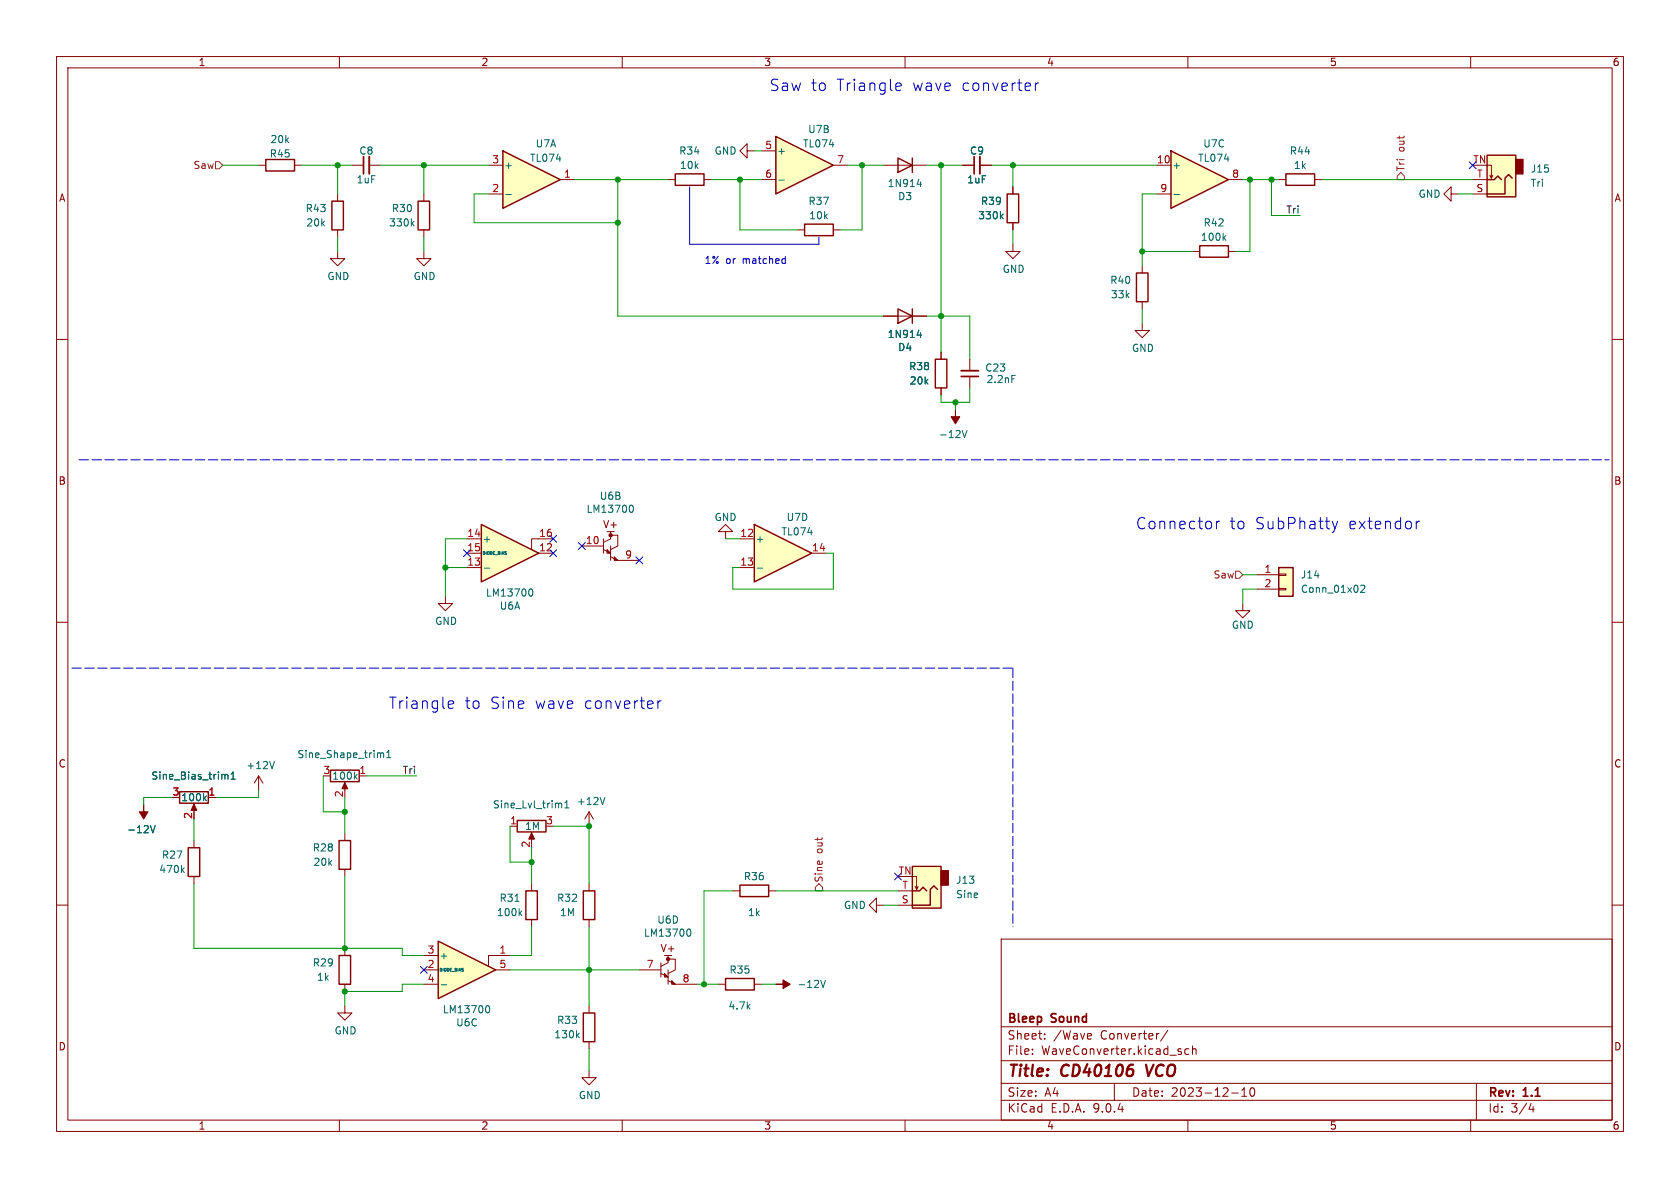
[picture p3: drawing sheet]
<svg xmlns="http://www.w3.org/2000/svg" width="297mm" height="210mm" viewBox="0 0 297 210" stroke-linecap="round" stroke-linejoin="round" font-family="sans-serif">
<g fill="none" stroke="#840000" stroke-width=".18">
<path d="M10 10h277v190h-277zM12 12h273v186h-273zM60 10v2M110 10v2M160 10v2M210 10v2M260 10v2M10 60h2M285 60h2M10 110h2M285 110h2M10 160h2"/>
<path d="M177 166h108v32h-108zM285 160h2M60 198v2M110 198v2M160 198v2M177 194.5h108M177 191.5h108M177 187.5h108M177 181.5h108M182.5 186.3v.1M182.5 185.5v.1M184.7 183.6v.1"/>
<path d="M184.7 182.8v.1M192.7 182.7l.3 .4-.8 .1M192.9 183.6l-.2 .1M197 191.5v3M206.5 182.1l-1.3 2M210 198v2M210.2 185.5l-.5-.1-.2 .3v.4l.1 .2h.6M210.8 185.5l.2-.1 .4 .1 .1 .9M210.8 184.9v1.5M217.7 193.2h1.2M219.5 193.8h.9M219.5 192.7l.5-.4v1.5"/>
<path d="M221.1 192.4l.2-.1a.81 .81 0 0 1 .6 .6 .81 .81 0 0 1-.3 .8l-.1 .1a.81 .81 0 0 1-.4-1.4zM260 198v2M261 191.5v6.5M270.7 195l-.4 1.1h.9M271 195.6v1"/>
</g>
<path d="M202.6 188.2l.4 2" fill="none" stroke="#840000" stroke-width=".4"/>
<path d="M88.9 26.7l10.2 5.1-10.2 5z" fill="#ffffc2"/>
<path d="M47 28.2h5.1v2h-5.1zM58.7 35.6h2v5h-2zM73.9 35.6h2v5h-2zM88.9 26.7l10.2 5.1-10.2 5zM142.2 39.6h5.1v2.1h-5.1zM158.7 27.9l2.6 1.3-2.6 1.3zM161.3 27.9v2.6M158.7 54.6l2.6 1.3-2.6 1.3zM161.3 54.6v2.6M165.4 63.5h2v5.1h-2z" fill="none" stroke="#840000" stroke-width=".25"/>
<g fill="none" stroke="#840000" stroke-width=".18">
<path d="M45.7 29.2h1.3M52.1 29.2h1.2M59.7 34.3v1.3M62.2 29.2h2.1M65.3 29.2h2M74.9 34.3v1.3M86.4 29.2h2.5M86.4 34.3h2.5M99.1 31.8h2.5M156.2 29.2h7.6M59.7 44.5v1.2h1.3l-1.3 1.3-1.3-1.3h1.3M59.7 40.6v1.3"/>
<path d="M74.9 44.5v1.2h1.3l-1.3 1.3-1.2-1.3h1.2M74.9 40.6v1.3M141 40.6h1.2M147.3 40.6h1.3M156.2 55.9h7.6M166.4 62.2v1.3M166.4 68.6v1.3M171.4 63.5v2M171.4 66.5v2.1M102.9 96.5h3.8M106.7 95.3v2.5M106.7 97.2l1.2 .6"/>
<path d="M107.9 94v1.3l-1.2 .6M107.9 94.6h1.3v1.9l-1.3 .7M107.9 96.5v2.6M107.9 98.4l1.3 .7h3.8M128.3 94h1.2l-1.2-1.3-1.3 1.3h1.3v1.3M113 171.5h3.8M116.8 170.2v2.5M116.8 172.1l1.3 .6M118.1 168.9v1.3l-1.3 .6M118.1 169.5h1.3v2l-1.3 .6M118.1 171.5v2.5M118.1 173.4l1.3 .6h3.8"/>
</g>
<path d="M72.8 39.5l.4 .4M73.2 39.1l-.5 .5M89.4 34.4h1M162.1 32.6h.8M162.7 32.1v.9M162.1 59.2h.8M162.7 58.8v.9M170.1 76.1l.4 1.3 .4-1.3M178.9 66.4h.6M111.4 89.4l.1-.1a.68 .68 0 0 1 .5 .6 .68 .68 0 0 1-.5 .7l-.1-.1M121.6 164.3l.1-.1a.68 .68 0 0 1 .4 .7 .68 .68 0 0 1-.4 .6l-.1-.1" fill="none" stroke="#006464" stroke-width=".18"/>
<path d="M64.3 27.7v3M169.9 66.5h3.1" fill="none" stroke="#840000" stroke-width=".3"/>
<path d="M65.3 27.7v3M169.9 65.5h3.1" fill="none" stroke="#840000" stroke-width=".33"/>
<g fill="#840000" stroke="#840000" stroke-width=".25">
<circle cx="118.1" cy="169.5" r=".25"/>
<circle cx="107.9" cy="94.6" r=".25"/>
</g>
<g fill="#840000" stroke="#840000" stroke-width=".18">
<path d="M117.5 172.1l.6 .6h-.6z"/>
<path d="M118.7 173.4l.7 .6h-.7z"/>
<path d="M107.3 97.2l.6 .6h-.6z"/>
<path d="M108.6 98.4l.6 .7h-.6z"/>
<path d="M168.9 72.4v1.3h.8l-.8 1.2-.8-1.2h.8z"/>
</g>
<path d="M133.3 92.7l10.2 5.1-10.2 5.1z" fill="#ffffc2"/>
<path d="M133.3 92.7l10.2 5.1-10.2 5.1zM128.3 173h5v2h-5z" fill="none" stroke="#840000" stroke-width=".25"/>
<path d="M130.8 95.3h2.5M143.5 97.8h2.5M130.8 100.3h2.5M219.7 106.7v1.3h1.3l-1.3 1.2-1.3-1.2h1.3M127 174h1.3M133.3 174h1.3" fill="none" stroke="#840000" stroke-width=".18"/>
<path d="M133.9 100.4h.9" fill="none" stroke="#006464" stroke-width=".18"/>
<path d="M207 26.7l10.2 5.1-10.2 5z" fill="#ffffc2"/>
<path d="M178.1 34.3h2v5.1h-2zM207 26.7l10.2 5.1-10.2 5z" fill="none" stroke="#840000" stroke-width=".25"/>
<path d="M179.1 33v1.3M179.1 39.4v1.2M204.5 29.2h2.5M204.5 34.3h2.5M217.2 31.8h2.5M179.1 43.2v1.3h1.2l-1.2 1.2-1.3-1.2h1.3" fill="none" stroke="#840000" stroke-width=".18"/>
<path d="M177 38.2l.3 .5M177.3 37.8l-.4 .5M207.5 34.4h1" fill="none" stroke="#006464" stroke-width=".18"/>
<path d="M161.3 153.2h5.1v7.3h-5.1z" fill="#ffffc2"/>
<path d="M166.4 153.9h1.2v2.6h-1.2z" fill="#840000" stroke="#840000" stroke-width=".25"/>
<path d="M119.4 30.7h5.1v2.1h-5.1zM227.3 30.7h5.1v2.1h-5.1zM200.9 48.3h2v5h-2zM212.1 43.4h5.1v2.1h-5.1zM130.8 156.5h5.1v2h-5.1zM161.3 153.2h5.1v7.3h-5.1zM161.3 157.5h1.3l.6-.7 .6 .7M165.7 157.2l-.6-.6-.6 .6v2.8h-3.2M59.9 168.9h2.1v5.1h-2.1z" fill="none" stroke="#840000" stroke-width=".25"/>
<g fill="none" stroke="#840000" stroke-width=".18">
<path d="M118.1 31.8h1.3M124.5 31.8h1.2M132.1 26.7v-1.3l-1.3 1.3 1.3 1.2v-1.2h1.2M226.1 31.8h1.2M232.4 31.8h1.3M256.5 34.3v-1.3l-1.2 1.3 1.2 1.3v-1.3h1.3M201.9 47v1.3M201.9 53.3v1.3M210.8 44.5h1.3M217.2 44.5h1.2M104.1 143.5l-.7 1.3M104.1 143.5l.8 1.3"/>
<path d="M104.1 143.5v2.6M129.5 157.5h1.3M135.9 157.5h1.3M158.7 157.5h2.6M161.3 154.9h.8v2.3l.2-.5M161.8 156.7l.3 .5M61 167.6v1.3M61 174v1.3M154.9 160v-1.2l-1.2 1.2 1.2 1.3v-1.3h1.3M158.7 160h2.6"/>
</g>
<path d="M216.4 42l.3 .5M216.7 41.6l-.5 .5M106.9 141l-.4 1.2M145.1 173.3l.4 1.3 .4-1.3" fill="none" stroke="#006464" stroke-width=".18"/>
<path d="M137.2 174h1.2v-.8l1.3 .8-1.3 .8v-.8z" fill="#840000" stroke="#840000" stroke-width=".18"/>
<path d="M137.2 24.1l10.1 5.1-10.1 5.1z" fill="#ffffc2"/>
<path d="M137.2 24.1l10.1 5.1-10.1 5.1z" fill="none" stroke="#840000" stroke-width=".25"/>
<path d="M134.6 26.7h2.6M134.6 31.8h2.6M147.3 29.2h2.6M170.2 29.2h2M173.2 29.2h2.1" fill="none" stroke="#840000" stroke-width=".18"/>
<path d="M137.7 31.8h1" fill="none" stroke="#006464" stroke-width=".18"/>
<path d="M172.2 27.7v3" fill="none" stroke="#840000" stroke-width=".3"/>
<path d="M173.2 27.7v3" fill="none" stroke="#840000" stroke-width=".33"/>
<path d="M226.1 100.3h2.5v5.1h-2.5z" fill="#ffffc2"/>
<path d="M226.1 100.3h2.5v5.1h-2.5zM31.7 140h5.1v2h-5.1zM58.4 136.1h5.1v2.1h-5.1zM33.3 149.9h2v5h-2zM59.9 148.6h2.1v5.1h-2.1zM91.4 145h5.1v2.1h-5.1zM93 157.5h2v5.1h-2zM103.1 157.5h2.1v5.1h-2.1zM103.1 179.1h2.1v5.1h-2.1z" fill="none" stroke="#840000" stroke-width=".25"/>
<g fill="none" stroke="#840000" stroke-width=".18">
<path d="M222.2 101.6h3.9M222.2 104.1h3.9M226.1 101.5h1.2v.2h-1.2zM226.1 104h1.2v.3h-1.2zM45.7 137.2l-.7 1.2M45.7 137.2l.8 1.2M45.7 137.2v2.5M61 138.7v1M63.5 137.2h1.3M34.3 142.5v1M34.3 148.6v1.3M34.3 154.9v1.3"/>
<path d="M36.8 141h1.3M61 147.3v1.3M61 153.7v1.2M90.2 146.1h1.2M94 147.6v1M94 156.2v1.3M104.1 156.2v1.3M94 162.6v1.2M104.1 162.6v1.2M104.1 177.8v1.3M104.1 189.2v1.3h1.3l-1.3 1.3-1.2-1.3h1.2M104.1 184.2v1.2"/>
</g>
<g fill="none" stroke="#006464" stroke-width=".18">
<path d="M240.6 103.6l.4-.2 .3 .4-.8 .9h.8M39.8 137.1l.1-.2 .3 .1 .1 .7M40.9 137.7h.7M40.9 136.8l.3-.3v1.2M48.5 134.6l-.4 1.3M62.8 137.3l.3 .4M63.1 136.9l-.4 .5M67.3 133.3l.2-.2h.3v.8M68.4 133.9h.7M68.4 133l.3-.3v1.2M26.6 145.9l.4 1.3 .4-1.3M32.2 153.8l.4 .4"/>
<path d="M32.6 153.4l-.5 .5M36.1 141.1l.4 .4M36.5 140.7l-.5 .5M91 159.3h.8M98.9 142l.4 .2v.6M99.8 142.8h.8M99.8 141.9l.4-.4v1.3M91.9 161.4l.4 .5M92.3 161l-.5 .5M102.1 183l.3 .5M102.4 182.6l-.5 .5"/>
</g>
<g fill="#840000" stroke="#840000" stroke-width=".18">
<path d="M25.4 142.2v1.3h.8l-.8 1.3-.8-1.3h.8z"/>
<path d="M34.3 142.1l.5 1.2h-1z"/>
<path d="M94 147.2l.5 1.1h-1z"/>
<path d="M61 138.3l.5 1.1h-1z"/>
</g>
<path d="M77.5 166.4l10.1 5.1-10.1 5z" fill="#ffffc2"/>
<path d="M201.9 57.2v1.2h1.3l-1.3 1.3-1.2-1.3h1.2M74.9 174h2.6M74.9 171.5h2.6M74.9 168.9h2.6M87.6 171.5h2.6M90.2 168.9h-3.8v1.9" fill="none" stroke="#840000" stroke-width=".18"/>
<path d="M77.5 166.4l10.1 5.1-10.1 5z" fill="none" stroke="#840000" stroke-width=".25"/>
<path d="M78 174.1h1M86 177.8h.1a.68 .68 0 0 1 .5 .6 .68 .68 0 0 1-.5 .6h-.1" fill="none" stroke="#006464" stroke-width=".18"/>
<path d="M262.9 27.4h5.1v7.4h-5.1z" fill="#ffffc2"/>
<path d="M268 28.2h1.2v2.5h-1.2z" fill="#840000" stroke="#840000" stroke-width=".25"/>
<path d="M262.9 27.4h5.1v7.4h-5.1zM262.9 31.8h1.3l.6-.7 .6 .7M267.3 31.5l-.6-.6-.6 .6v2.8h-3.2" fill="none" stroke="#840000" stroke-width=".25"/>
<path d="M260.3 31.8h2.6M260.3 34.3h2.6M262.9 29.2h.8v2.3l.2-.5M263.4 31l.3 .5" fill="none" stroke="#840000" stroke-width=".18"/>
<path d="M85.1 92.7l10.1 5.1-10.1 5.1z" fill="#ffffc2"/>
<g fill="none" stroke="#840000" stroke-width=".18">
<path d="M170.2 29.2h2M173.2 29.2h2.1M179.1 33v1.3M179.1 39.4v1.2M156.2 55.9h2.5M161.3 55.9h2.5M166.4 62.2v1.3M166.4 68.6v1.3M82.5 97.8h2.6M82.5 95.3h2.6M95.2 97.8h2.6M97.8 95.3h-3.8v1.9"/>
<path d="M78.7 105.4v1.3h1.3l-1.3 1.3-1.2-1.3h1.2M82.5 100.3h2.6M36.8 141h1.3M61 177.8v1.3h1.2l-1.2 1.2-1.3-1.2h1.3"/>
</g>
<path d="M85.1 92.7l10.1 5.1-10.1 5.1z" fill="none" stroke="#840000" stroke-width=".25"/>
<path d="M177 38.2l.3 .5M177.3 37.8l-.4 .5M162.1 59.2h.8M162.7 58.8v.9M85.6 100.4h1M93.6 104.2l.2-.1a.68 .68 0 0 1 .4 .6 .68 .68 0 0 1-.4 .7l-.2-.1M39.8 137.1l.1-.2 .3 .1 .1 .7M40.9 137.7h.7M40.9 136.8l.3-.3v1.2M26.6 145.9l.4 1.3 .4-1.3M36.1 141.1l.4 .4M36.5 140.7l-.5 .5" fill="none" stroke="#006464" stroke-width=".18"/>
<path d="M38.1 28.6h.6l.7 .6-.7 .6h-.6zM247.6 30.5l.7 .6v.7h-1.3v-.7zM218.4 101h.7l.6 .6-.6 .6h-.7zM144.8 156.2l.6 .6v.7h-1.3v-.7z" fill="none" stroke="#725600" stroke-width=".18"/>
<g fill="none" stroke="#0000c2" stroke-width=".18">
<path d="M158.7 14.7l.5 .1 .1 .4-.9 .1M159.2 15.9l-.5 .1M183 14.7v1.3M183.6 14.7a.51 .51 0 0 0-.6 .4M121.9 33v10.2h22.9v-1.3M138.5 45.7l.3 .1M138.8 45.3v1.3M138.8 46.5l-.3 .1M215 92.1v1.4M215.6 92.1a.51 .51 0 0 0-.6 .4M235.5 92.1l.5 1.4M236 93.5l-.2 .5-.3 .1"/>
<path d="M236.5 92.1l-.5 1.4M250.4 92.1v1.4M251 92.1a.51 .51 0 0 0-.6 .4M79.3 125.1l.2 .1 .6-.1M79.3 124l.6-.1 .2 .1 .1 .4-.9 .2M116.3 123.9v1.3M116.9 123.9a.51 .51 0 0 0-.6 .4"/>
</g>
<path d="M14 81.3h270.5M12.7 118.1h166.4M179.1 118.1v45.7" fill="none" stroke="#0000c2" stroke-width=".18" stroke-dasharray="1.7 .6"/>
<g fill="none" stroke="#009600" stroke-width=".18">
<path d="M39.4 29.2h6.3M53.3 29.2h8.9M59.7 29.2v5.1M67.3 29.2h19.1M74.9 29.2v5.1M86.4 34.3h-2.6v5.1h25.4M101.6 31.8h16.5M109.2 31.8v24.1h47M125.7 31.8h8.9M130.8 31.8v8.8h10.2M133.3 26.7h1.3M149.9 29.2h6.3"/>
<path d="M152.4 29.2v11.4h-3.8M163.8 29.2h6.4M166.4 29.2v33M175.3 29.2h29.2M179.1 29.2v3.8M204.5 34.3h-2.6v12.7M219.7 31.8h6.4M221 31.8v12.7h-2.6M224.8 31.8v6.3h5.1M233.7 31.8h26.6M257.8 34.3h2.5M59.7 41.9v2.6"/>
<path d="M74.9 41.9v2.6M163.8 55.9h7.6v7.6M179.1 40.6v2.6M201.9 54.6v2.6M201.9 44.5h8.9M168.9 71.1v1.3M171.4 68.6v2.5h-5v-1.2M82.5 95.3h-3.8v10.1M128.3 95.3h2.5M146 97.8h1.3v6.3h-17.8v-3.8h1.3M78.7 100.3h3.8M219.7 101.6h2.5"/>
<path d="M222.2 104.1h-2.5v2.6M45.7 139.7v1.3h-7.6M57.1 137.2v6.3h3.9M64.8 137.2h8.9M30.5 141h-5.1v1.2M34.3 144.8v3.8M34.3 156.2v11.4h36.8v1.3h3.8M61 141v6.3M61 154.9v12.7M90.2 146.1v6.3h3.8M94 149.9v6.3M97.8 146.1h6.3v10.1"/>
<path d="M129.5 157.5h-5v16.5M137.2 157.5h21.5M74.9 174h-3.8v1.3h-10.1v2.5M90.2 171.5h22.8M94 163.8v5.1h-3.8M104.1 163.8v14M123.2 174h3.8M134.6 174h2.6M156.2 160h2.5M104.1 185.4v3.8"/>
</g>
<g fill="none" stroke="#000084" stroke-width=".18">
<path d="M259.7 28.6l1.3 1.2M261 28.6l-1.3 1.2M81.9 97.2l1.3 1.2M83.2 97.2l-1.3 1.2M97.2 97.2l1.2 1.2M97.2 94.6l1.2 1.3M98.4 97.2l-1.2 1.2M98.4 94.6l-1.2 1.3M102.3 95.9l1.2 1.2M103.5 95.9l-1.2 1.2M112.4 98.5l1.2 1.2M113.6 98.5l-1.2 1.2"/>
<path d="M158.1 154.3l1.3 1.2M159.4 154.3l-1.3 1.2M74.3 170.8l1.2 1.3M75.5 170.8l-1.2 1.3"/>
</g>
<g fill="#009600" stroke="#009600" stroke-width=".18">
<circle cx="94" cy="152.4" r=".46"/>
<circle cx="201.9" cy="44.5" r=".46"/>
<circle cx="168.9" cy="71.1" r=".46"/>
<circle cx="59.7" cy="29.2" r=".46"/>
<circle cx="74.9" cy="29.2" r=".46"/>
<circle cx="166.4" cy="29.2" r=".46"/>
<circle cx="179.1" cy="29.2" r=".46"/>
<circle cx="152.4" cy="29.2" r=".46"/>
<circle cx="109.2" cy="31.8" r=".46"/>
<circle cx="130.8" cy="31.8" r=".46"/>
<circle cx="109.2" cy="39.4" r=".46"/>
<circle cx="224.8" cy="31.8" r=".46"/>
<circle cx="166.4" cy="55.9" r=".46"/>
<circle cx="221" cy="31.8" r=".46"/>
<circle cx="104.1" cy="171.5" r=".46"/>
<circle cx="104.1" cy="146.1" r=".46"/>
<circle cx="124.5" cy="174" r=".46"/>
<circle cx="78.7" cy="100.3" r=".46"/>
<circle cx="61" cy="167.6" r=".46"/>
<circle cx="61" cy="143.5" r=".46"/>
<circle cx="61" cy="175.3" r=".46"/>
</g>
<g font-size="2.8" fill="#0000c2">
<text x="135.9" y="16.3">Saw</text>
<text x="143.3" y="16.3">to</text>
<text x="147.8" y="16.3">Triangle</text>
<text x="161.3" y="16.3">wave</text>
<text x="170" y="16.3">converter</text>
<text x="200.7" y="93.7">Connector</text>
<text x="217.3" y="93.7">to</text>
<text x="221.8" y="93.7">SubPhatty</text>
<text x="238.4" y="93.7">extendor</text>
<text x="68.6" y="125.5">Triangle</text>
<text x="82.1" y="125.5">to</text>
<text x="86.6" y="125.5">Sine</text>
<text x="94.6" y="125.5">wave</text>
<text x="103.3" y="125.5">converter</text>
</g>
<g font-size="2.8" fill="#840000">
<text x="178" y="190.9">Title:</text>
<text x="187.7" y="190.9">CD40106</text>
<text x="203.5" y="190.9">VCO</text>
</g>
<g font-size="2.1" fill="#840000">
<text x="178" y="184">Sheet:</text>
<text x="178" y="181.2">Bleep</text>
<text x="186" y="181.2">Sound</text>
<text x="186.2" y="184">/Wave</text>
<text x="194.6" y="184">Converter/</text>
<text x="178" y="186.7">File:</text>
<text x="184.1" y="186.7">WaveConverter.kicad_sch</text>
<text x="178" y="196.9">KiCad</text>
<text x="178" y="194.1">Size:</text>
<text x="184.7" y="194.1">A4</text>
<text x="185.7" y="196.9">E.D.A.</text>
<text x="193.3" y="196.9">9.0.4</text>
<text x="200" y="194.1">Date:</text>
<text x="207" y="194.1">2023-12-10</text>
<text x="263" y="194.3">Rev:</text>
<text x="263" y="196.9">Id:</text>
<text x="267.1" y="196.9">3/4</text>
<text x="269.4" y="194.3">1.1</text>
</g>
<g font-size="1.8" fill="#840000">
<text x="35" y="11.9">1</text>
<text x="85" y="11.9">2</text>
<text x="135" y="11.9">3</text>
<text x="185" y="11.9">4</text>
<text x="235" y="11.9">5</text>
<text x="285" y="11.9">6</text>
<text x="10.3" y="35.9">A</text>
<text x="285.3" y="35.9">A</text>
<text x="10.3" y="85.9">B</text>
<text x="285.3" y="85.9">B</text>
<text x="106.5" y="93.6">V+</text>
<text x="10.3" y="135.9">C</text>
<text x="285.3" y="135.9">C</text>
<text x="116.7" y="168.5">V+</text>
<text x="10.3" y="185.9">D</text>
<text x="285.3" y="185.9">D</text>
<text x="35" y="199.9">1</text>
<text x="85" y="199.9">2</text>
<text x="135" y="199.9">3</text>
<text x="185" y="199.9">4</text>
<text x="235" y="199.9">5</text>
<text x="285" y="199.9">6</text>
</g>
<g font-size="1.8" fill="#006464">
<text x="142.8" y="23.7">U7B</text>
<text x="47.6" y="28">R45</text>
<text x="47.7" y="25.5">20k</text>
<text x="63.4" y="27.5">C8</text>
<text x="93.6" y="28.8">TL074</text>
<text x="94.6" y="26.3">U7A</text>
<text x="120" y="27.5">R34</text>
<text x="126.2" y="27.5">GND</text>
<text x="137.3" y="27.5">+</text>
<text x="141.9" y="26.3">TL074</text>
<text x="171.4" y="27.5">C9</text>
<text x="211.7" y="28.8">TL074</text>
<text x="212.6" y="26.3">U7C</text>
<text x="227.9" y="27.5">R44</text>
<text x="62.9" y="32.6">1uF</text>
<text x="89" y="30.1">+</text>
<text x="120.1" y="30.1">10k</text>
<text x="156.8" y="33.3">1N914</text>
<text x="158.7" y="35.6">D3</text>
<text x="170.9" y="32.6">1uF</text>
<text x="207.1" y="30.1">+</text>
<text x="228.6" y="30.1">1k</text>
<text x="250.7" y="35.2">GND</text>
<text x="270.5" y="30.7">J15</text>
<text x="270.5" y="33.2">Tri</text>
<text x="53.9" y="37.7">R43</text>
<text x="54.1" y="40.2">20k</text>
<text x="68.7" y="40.2">330k</text>
<text x="69.2" y="37.7">R30</text>
<text x="142.8" y="36.4">R37</text>
<text x="143" y="39">10k</text>
<text x="172.8" y="39">330k</text>
<text x="173.3" y="36.4">R39</text>
<text x="212.7" y="40.2">R42</text>
<text x="212.2" y="42.8">100k</text>
<text x="57.8" y="49.7">GND</text>
<text x="73" y="49.7">GND</text>
<text x="177.2" y="48.4">GND</text>
<text x="196.2" y="50.4">R40</text>
<text x="196.3" y="52.9">33k</text>
<text x="156.8" y="59.9">1N914</text>
<text x="158.7" y="62.3">D4</text>
<text x="160.6" y="65.6">R38</text>
<text x="174.1" y="65.9">C23</text>
<text x="200" y="62.4">GND</text>
<text x="160.7" y="68.2">20k</text>
<text x="174.3" y="67.9">2.2nF</text>
<text x="165.9" y="77.6">-12V</text>
<text x="105.9" y="88.5">U6B</text>
<text x="103.6" y="90.9">LM13700</text>
<text x="126.2" y="92.3">GND</text>
<text x="138.1" y="94.8">TL074</text>
<text x="139" y="92.3">U7D</text>
<text x="85.2" y="96.1">+</text>
<text x="133.5" y="96.1">+</text>
<text x="85.8" y="105.7">LM13700</text>
<text x="88.3" y="108">U6A</text>
<text x="229.9" y="105">Conn_01x02</text>
<text x="229.9" y="102.5">J14</text>
<text x="76.8" y="110.7">GND</text>
<text x="217.7" y="111.4">GND</text>
<text x="43.5" y="136.2">+12V</text>
<text x="52.5" y="134.2">Sine_Shape_trim1</text>
<text x="26.7" y="138">Sine_Bias_trim1</text>
<text x="32" y="141.8">100k</text>
<text x="58.6" y="138">100k</text>
<text x="87" y="143.1">Sine_Lvl_trim1</text>
<text x="101.9" y="142.5">+12V</text>
<text x="22.4" y="147.5">-12V</text>
<text x="92.7" y="146.9">1M</text>
<text x="28.1" y="154.5">470k</text>
<text x="28.5" y="152">R27</text>
<text x="55.2" y="150.7">R28</text>
<text x="55.3" y="153.3">20k</text>
<text x="131.4" y="155.8">R36</text>
<text x="88.2" y="159.6">R31</text>
<text x="98.4" y="159.6">R32</text>
<text x="149.1" y="160.9">GND</text>
<text x="168.9" y="159">Sine</text>
<text x="168.9" y="156.4">J13</text>
<text x="87.7" y="162.2">100k</text>
<text x="98.9" y="162.2">1M</text>
<text x="113.7" y="165.8">LM13700</text>
<text x="116.1" y="163.5">U6D</text>
<text x="132.1" y="162.2">1k</text>
<text x="55.2" y="171">R29</text>
<text x="55.9" y="173.6">1k</text>
<text x="77.6" y="169.8">+</text>
<text x="128.9" y="172.3">R35</text>
<text x="78.2" y="179.3">LM13700</text>
<text x="128.7" y="178.7">4.7k</text>
<text x="140.9" y="174.9">-12V</text>
<text x="59.1" y="183.1">GND</text>
<text x="80.5" y="181.6">U6C</text>
<text x="97.9" y="183.7">130k</text>
<text x="98.4" y="181.2">R33</text>
<text x="102.2" y="194.5">GND</text>
</g>
<g font-size="1.8" fill="#a90000">
<text x="86.9" y="29">3</text>
<text x="135.2" y="26.4">5</text>
<text x="147.9" y="29">7</text>
<text x="204.4" y="29">10</text>
<text x="260.4" y="29">TN</text>
<text x="86.9" y="34">2</text>
<text x="99.6" y="31.5">1</text>
<text x="135.2" y="31.5">6</text>
<text x="205" y="34">9</text>
<text x="217.7" y="31.5">8</text>
<text x="260.9" y="34">S</text>
<text x="261" y="31.5">T</text>
<text x="82.5" y="95">14</text>
<text x="95.2" y="95">16</text>
<text x="130.8" y="95">12</text>
<text x="82.5" y="100.1">13</text>
<text x="82.5" y="97.5">15</text>
<text x="95.2" y="97.5">12</text>
<text x="103.5" y="96.3">10</text>
<text x="110.4" y="98.8">9</text>
<text x="130.8" y="100.1">13</text>
<text x="143.5" y="97.5">14</text>
<text x="223.4" y="101.3">1</text>
<text x="223.4" y="103.9">2</text>
<text x="57.1" y="136.9">3</text>
<text x="63.4" y="136.9">1</text>
<text x="30.4" y="140.7">3</text>
<text x="36.8" y="140.7">1</text>
<text x="60.7" y="141" transform="rotate(-90 60.7 141)">2</text>
<text x="34" y="144.9" transform="rotate(-90 34 144.9)">2</text>
<text x="90.1" y="145.8">1</text>
<text x="93.7" y="149.9" transform="rotate(-90 93.7 149.9)">2</text>
<text x="96.4" y="145.8">3</text>
<text x="158.8" y="154.7">TN</text>
<text x="159.3" y="159.8">S</text>
<text x="159.4" y="157.2">T</text>
<text x="75.5" y="173.7">4</text>
<text x="75.5" y="171.2">2</text>
<text x="75.5" y="168.7">3</text>
<text x="88.2" y="171.2">5</text>
<text x="88.2" y="168.7">1</text>
<text x="114.2" y="171.2">7</text>
<text x="120.6" y="173.7">8</text>
</g>
<g font-size="1.8" fill="#725600">
<text x="248.5" y="26.8" transform="rotate(-90 248.5 26.8)">out</text>
<text x="34.1" y="30.1">Saw</text>
<text x="248.5" y="30.4" transform="rotate(-90 248.5 30.4)">Tri</text>
<text x="214.4" y="102.5">Saw</text>
<text x="145.6" y="150.9" transform="rotate(-90 145.6 150.9)">out</text>
<text x="145.6" y="156.1" transform="rotate(-90 145.6 156.1)">Sine</text>
</g>
<g font-size="1.8" fill="#0f0f0f">
<text x="227.3" y="37.8">Tri</text>
<text x="71.1" y="136.9">Tri</text>
</g>
<g font-size="1.8" fill="#0000c2">
<text x="124.5" y="46.7">1%</text>
<text x="128.3" y="46.7">or</text>
<text x="131.4" y="46.7">matched</text>
</g>
<g font-size=".7" fill="#006464">
<text x="85.2" y="98.3">DIODE_BIAS</text>
<text x="77.6" y="171.9">DIODE_BIAS</text>
</g>
</svg>
